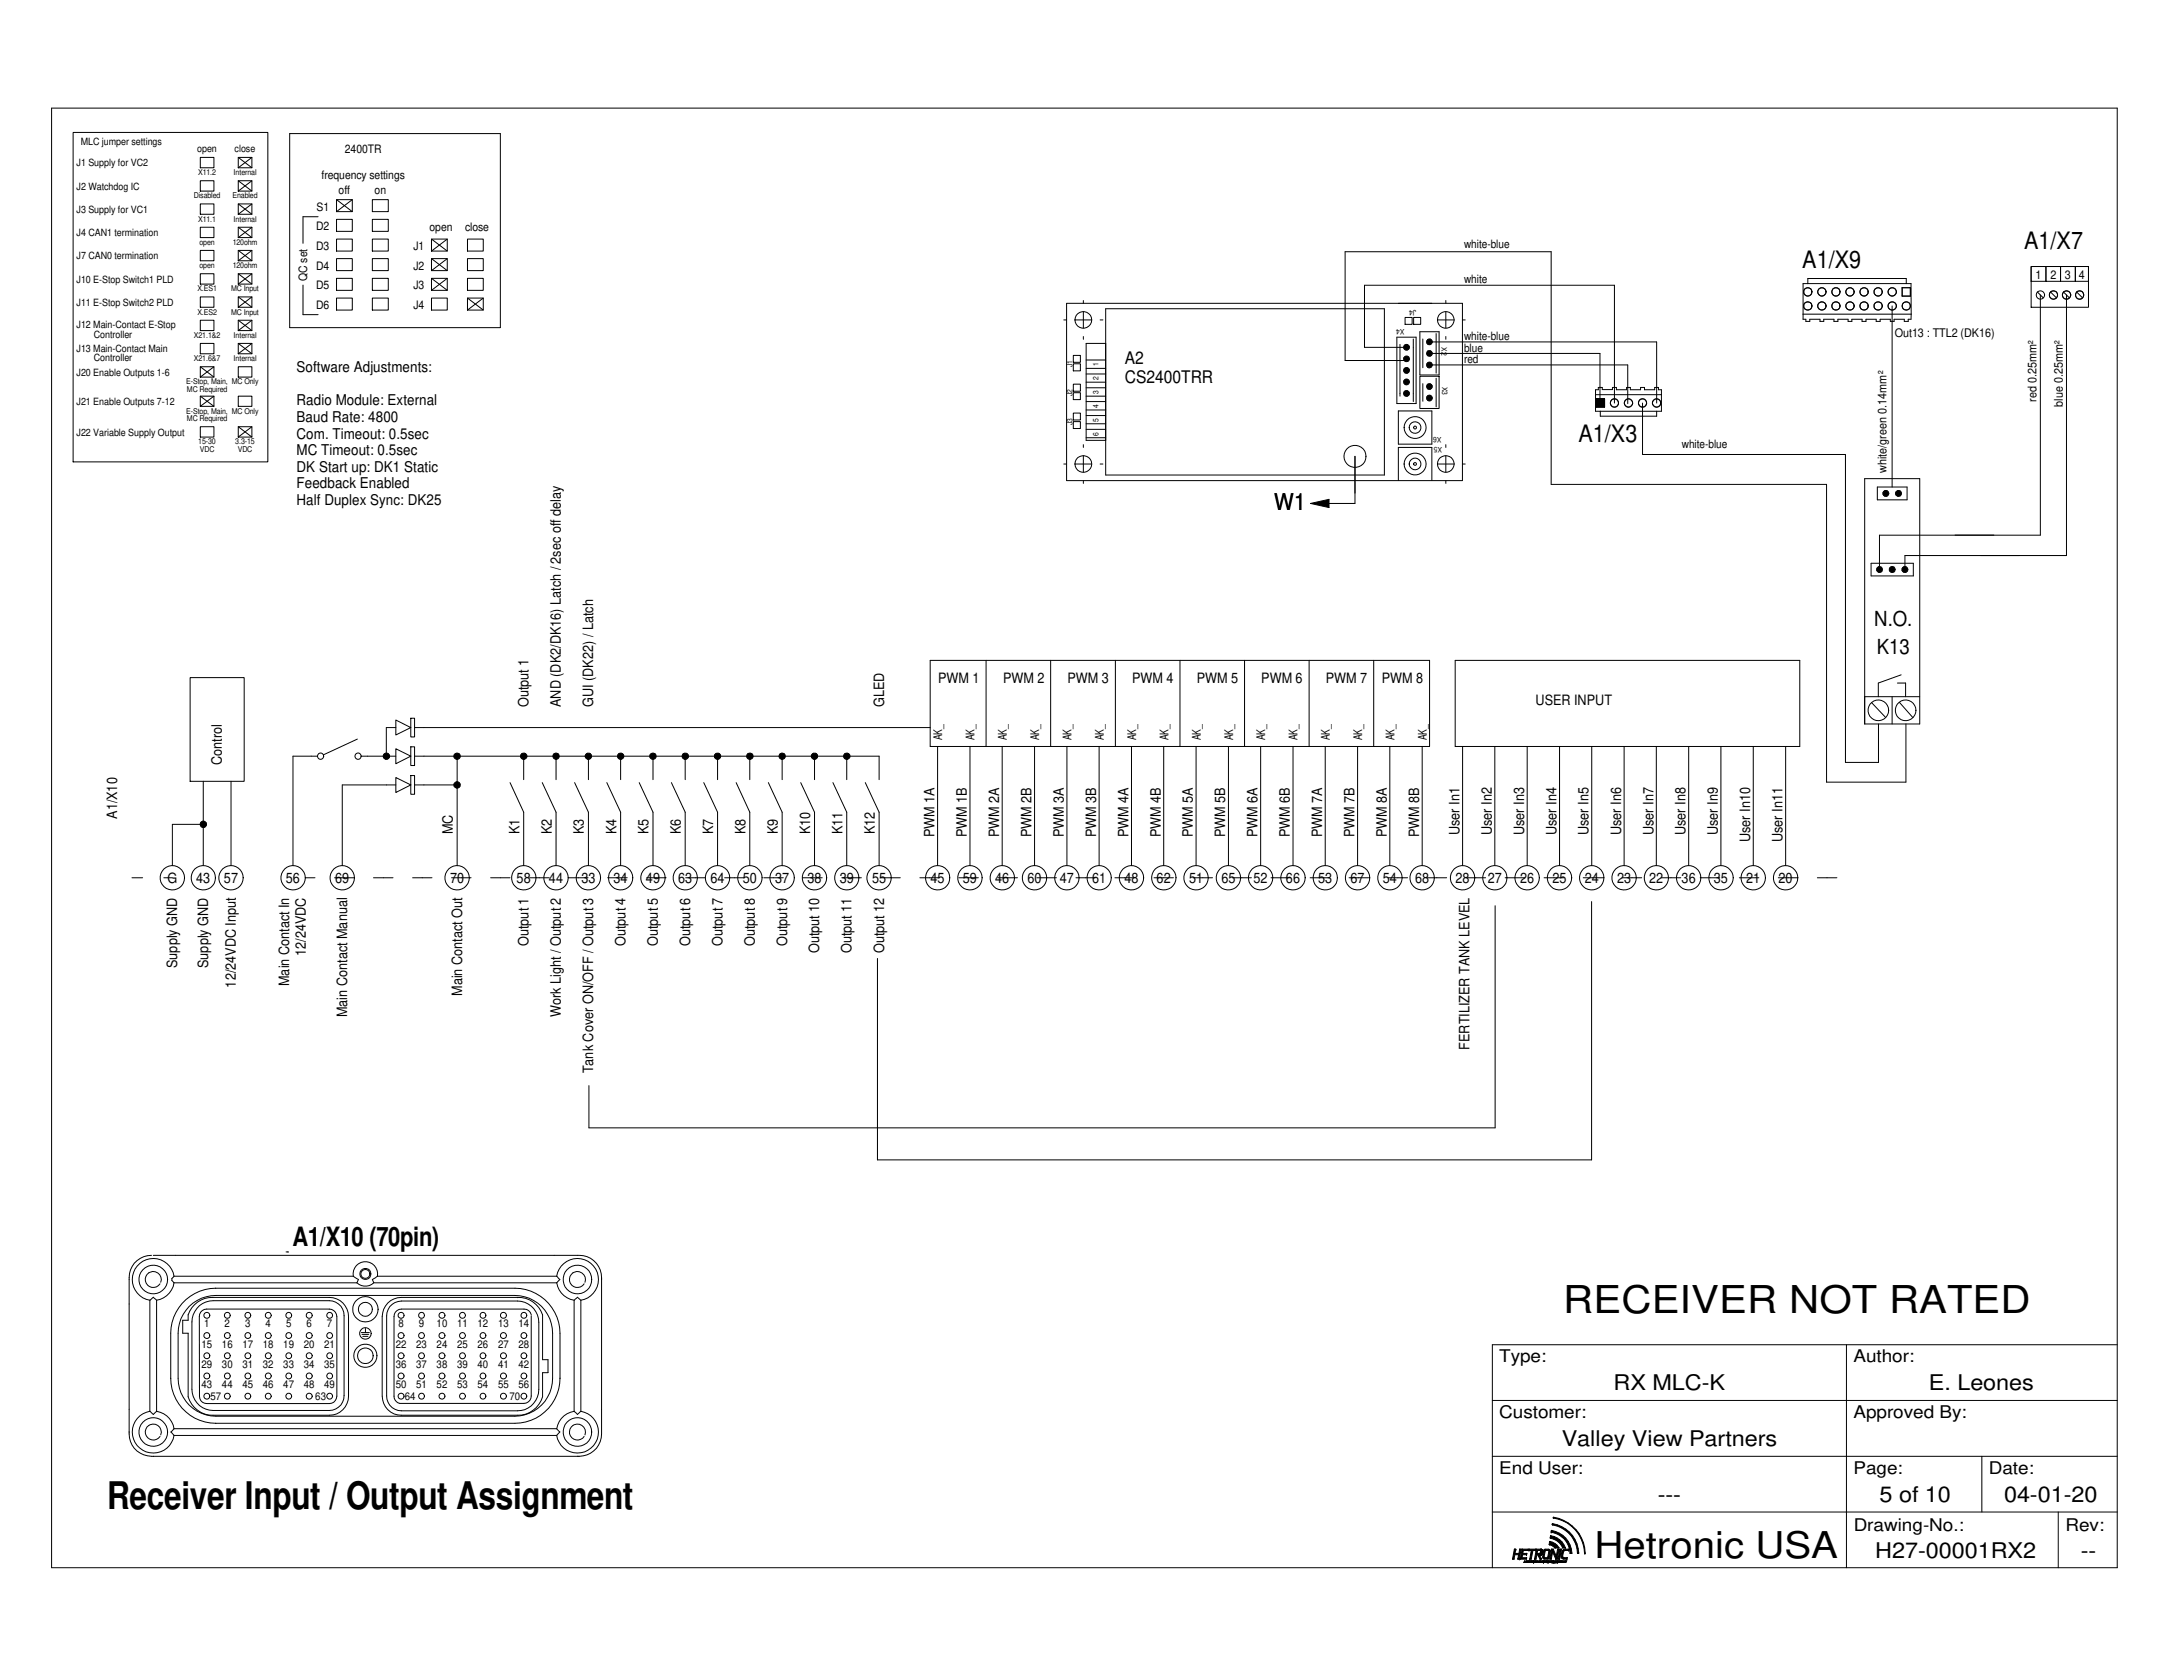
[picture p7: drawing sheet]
<svg xmlns="http://www.w3.org/2000/svg" width="279mm" height="216mm" viewBox="0 0 279 216" stroke-linecap="round" stroke-linejoin="round" font-family="sans-serif">
<g fill="none" stroke="#000" stroke-width=".13">
<path d="M6.6 13.9h266.1v188.1h-266.1zM9.4 17.1h25.1v42.4h-25.1zM37.3 17.2h27.2v25h-27.2zM25.8 29.3h1.8v1.3h-1.8zM25.8 32.3h1.8v1.3h-1.8zM25.8 35.3h1.8v1.3h-1.8zM25.8 38.2h1.8v1.4h-1.8zM25.8 26.3h1.8v1.3h-1.8zM25.8 23.3h1.8v1.3h-1.8zM25.8 20.3h1.8v1.3h-1.8zM30.7 29.3h1.7v1.3h-1.7zM30.7 32.3h1.7v1.3h-1.7z"/>
<path d="M30.7 35.3h1.7v1.3h-1.7zM30.7 38.2h1.7v1.4h-1.7zM30.7 26.3h1.7v1.3h-1.7zM30.7 23.3h1.7v1.3h-1.7zM30.7 20.3h1.7v1.3h-1.7zM30.7 29.3l1.7 1.3M30.7 32.3l1.7 1.3M30.7 35.3l1.7 1.3M30.7 38.2l1.7 1.4M30.7 23.3l1.7 1.3M30.7 26.3l1.7 1.3M30.7 20.3l1.7 1.3"/>
<path d="M32.4 26.3l-1.7 1.3M32.4 29.3l-1.7 1.3M32.4 32.3l-1.7 1.3M32.4 35.3l-1.7 1.3M32.4 38.2l-1.7 1.4M32.4 23.3l-1.7 1.3M32.4 20.3l-1.7 1.3M39 36.7v3.8h2M41 27.9h-2v3.4M43.3 25.7h2.1v1.6h-2.1zM43.3 28.3h2.1v1.5h-2.1zM43.3 30.8h2.1v1.5h-2.1z"/>
<path d="M43.3 33.3h2.1v1.6h-2.1zM43.3 35.9h2.1v1.5h-2.1zM43.3 38.4h2.1v1.5h-2.1zM43.3 25.7l2.1 1.6M45.4 25.7l-2.1 1.6M48 25.7h2v1.6h-2zM48 28.3h2v1.5h-2zM48 30.8h2v1.5h-2zM48 33.3h2v1.6h-2zM48 35.9h2v1.5h-2zM48 38.4h2v1.5h-2zM55.6 30.8h2v1.5h-2z"/>
<path d="M55.6 33.3h2v1.6h-2zM55.6 35.9h2v1.5h-2zM55.6 38.4h2v1.5h-2zM55.6 30.8l2 1.5M55.6 33.3l2 1.6M55.6 35.9l2 1.5M57.6 35.9l-2 1.5M57.6 30.8l-2 1.5M57.6 33.3l-2 1.6M60.2 30.8h2.1v1.5h-2.1zM60.2 33.3h2.1v1.6h-2.1zM60.2 35.9h2.1v1.5h-2.1z"/>
<path d="M60.2 38.4h2.1v1.5h-2.1zM60.2 38.4l2.1 1.5M62.3 38.4l-2.1 1.5M137.4 39.1h51v22.8h-51zM139.6 38.7v.4M142.4 39.8h35.9v21.4h-35.9zM186.2 38.7v.4M232.3 36.5h13.9v4.6h-.4v.3h-.5v-.3h-1.3v.3h-.5v-.3h-1.3v.3h-.5v-.3h-1.3v.3h-.5v-.3h-1.4v.3h-.4v-.3h-1.4v.3h-.5v-.3h-1.3v.3h-.5v-.3h-1.3v.3h-.5v-.3h-.3zM232.9 36.5v-.6h12.7v.6M243.7 39.4v23.3M245 37.1h1.1v1h-1.1zM261.6 34.3h1.9v1.9h-1.9z"/>
<path d="M261.6 34.3h7.4v5.3h-7.4zM262.4 37.6l.8 .8M262.8 38v30.9h-20.7v4.5M263.5 34.3h1.9v1.9h-1.9zM264.1 37.6l.8 .8M265.4 34.3h1.9v1.9h-1.9zM265.8 37.6l.8 .8M266.2 38v33.6h-20.8v1.8M267.3 34.3h1.7v1.9h-1.7zM267.5 37.6l.8 .8M25.8 41.3h1.8v1.3h-1.8zM25.8 44.2h1.8v1.4h-1.8z"/>
<path d="M25.8 55h1.8v1.3h-1.8zM25.8 51h1.8v1.3h-1.8zM25.8 47.2h1.8v1.4h-1.8zM25.8 51l1.8 1.3M25.8 47.2l1.8 1.4M27.6 51l-1.8 1.3M27.6 47.2l-1.8 1.4M30.7 41.3h1.7v1.3h-1.7zM30.7 44.2h1.7v1.4h-1.7zM30.7 55h1.7v1.3h-1.7zM30.7 51h1.7v1.3h-1.7zM30.7 47.2h1.7v1.4h-1.7z"/>
<path d="M30.7 41.3l1.7 1.3M30.7 44.2l1.7 1.4M30.7 55l1.7 1.3M32.4 41.3l-1.7 1.3M32.4 44.2l-1.7 1.4M32.4 55l-1.7 1.3M137 59.8h.4M137 41.2h.4M138.3 54.3h.9v.9h-.9zM138.3 53.2h.9v.9h-.9zM138.3 50.6h.9v.9h-.9zM138.3 49.5h.9v.9h-.9z"/>
<path d="M138.3 46.9h.9v.9h-.9zM138.3 45.8h.9v.9h-.9zM138.5 59.8h2.1M138.5 41.2h2.1M139.6 40.1v2.2M139.6 43.3v.4M139.6 57.3v.3M139.6 58.7v2.1M139.9 46.4h2.5M139.9 47.5h2.5M139.9 48.2h2.5M139.9 49.2h2.5"/>
<path d="M139.9 50h2.5M139.9 51h2.5M139.9 51.7h2.5M139.9 52.8h2.5M139.9 53.5h2.5M139.9 54.6h2.5M139.9 55.3h2.5M139.9 56.4h2.5M141.7 59.8h.4M141.7 41.2h.4M142.4 44.2h-2.5v12.5h2.5M174.5 58.8v6.1h-5.7"/>
<path d="M179.9 43.4h2.5v8.6h-2.5zM180.1 52.9h4.3v4.3h-4.3zM180.3 44.4v6.6M181 40.9h.9v.9h-.9zM181.2 46.4h-7.9v-14h26.5v30h35.5v38.4h10.2v-7.5M181.2 44.7h-5.4v-8h32.2v15.2M182.1 43.7v8M182.1 40.9h.9v.9h-.9zM182.9 48.5h2.5v4.1h-2.5zM182.9 42.7h2.5v5.6h-2.5zM183.3 43.7v3.7M183.3 49.4v2.3"/>
<path d="M184.1 44h29.3v7.9M184.1 47h25.6v5M184.1 45.5h22v6.5M185 43v5.1M185 48.7v3.7M185.2 59.8h2.1M185.2 41.2h2.1M186.2 40.1v2.2M186.2 43.3v.4M186.2 57.3v.3M186.2 58.7v2.1M188.4 59.8h.3"/>
<path d="M188.4 41.2h.3M205.5 50.2h.4v-.3h.5v.3h1.3v-.3h.5v.3h1.3v-.3h.5v.3h1.3v-.3h.5v.3h1.3v-.3h.5v.3h.4v2.8h-8.5zM205.5 50.8h8.5M205.6 51.4h1.1v1.1h-1.1zM206.1 53v.6h7.3v-.6M211.6 51.9v6.6h26.1v39.7h4.3v-4.9M232.3 40.5h13.9M139.6 61.9v.4M168.8 64.9l2.4-.6v1.1zM180.1 61.9v-4.3h4.3v4.3M186.2 61.9v.4M240.2 61.7h7.1v31.6h-7.1z"/>
<path d="M241 72.6h5.5v1.6h-5.5zM241.8 62.7h3.9v1.7h-3.9zM24.5 87.3h7v13.3h-7zM40.9 97.4h-3.2v14.1M46 95.2l-4.3 2M46.5 97.4h4.5M51 96.5l1.9 .9-1.9 1zM51 92.8l1.9 .9-1.9 1zM51 93.7h-1.2v3.7M52.9 96.2h.5v2.4h-.5zM52.9 92.5h.5v2.4h-.5zM52.9 99.9h.5v2.4h-.5z"/>
<path d="M53.4 97.4h59.8v3M53.4 93.7h66.4M58.9 97.4v14.1M67.5 97.4v3M71.6 97.4v3M75.8 97.4v3M79.9 97.4v3M84.1 97.4v3M88.3 97.4v3M92.4 97.4v3M96.6 97.4v3M100.8 97.4v3"/>
<path d="M104.9 97.4v3M109.1 97.4v3M119.8 85.1h64.3v11.1h-64.3zM120.8 96.2v15.3M124.9 96.2v15.3M127 85.1v11.1M129.1 96.2v15.3M133.3 96.2v15.3M135.3 85.1v11.1M137.4 96.2v15.3M141.6 96.2v15.3M143.7 85.1v11.1"/>
<path d="M145.8 96.2v15.3M149.9 96.2v15.3M152 85.1v11.1M154.1 96.2v15.3M158.2 96.2v15.3M160.3 85.1v11.1M162.4 96.2v15.3M166.6 96.2v15.3M168.6 85.1v11.1M170.7 96.2v15.3M174.9 96.2v15.3M177 85.1v11.1"/>
<path d="M179 96.2v15.3M183.2 96.2v15.3M187.5 85.1h44.3v11.1h-44.3zM188.4 96.2v15.3M192.6 96.2v15.3M196.7 96.2v15.3M200.9 96.2v15.3M205 96.2v15.3M209.2 96.2v15.3M213.4 96.2v15.3M217.5 96.2v15.3M221.7 96.2v15.3"/>
<path d="M225.8 96.2v15.3M230 96.2v15.3M240.2 89.7h7.1M241.1 90.5l1.8 1.9M243.7 89.7v3.6M244.4 88h1.1v1.7M244.7 90.5l1.7 1.9M244.9 86.9l-2.9 1.1v1.7M17 113.1h1.4M21.1 113.1h1.1M26.2 100.6v10.9M26.2 106.2h-4v5.3"/>
<path d="M29.8 100.6v10.9M39.3 113.1h1.3M43.1 113.1h2.5M48.1 113.1h2.5M51 100.2l1.9 .9-1.9 1zM51 101.1h-6.9v10.4M53.1 113.1h2.5M53.4 101.1h5.5M58.2 113.1h2.5M63.2 113.1h2.5M65.7 100.8l1.8 3.8v6.9M68.2 113.1h2.5"/>
<path d="M69.8 100.8l1.8 3.8v6.9M73.3 113.1h2.5M74 100.8l1.8 3.8v6.9M78.2 100.8l1.7 3.8v6.9M78.3 113.1h2.5M82.3 100.8l1.8 3.8v6.9M83.3 113.1h2.5M86.5 100.8l1.8 3.8v6.9M88.3 113.1h2.5M90.7 100.8l1.7 3.8v6.9M93.3 113.1h2.6M94.8 100.8l1.8 3.8v6.9"/>
<path d="M98.4 113.1h2.5M99 100.8l1.8 3.8v6.9M103.1 100.8l1.8 3.8v6.9M103.4 113.1h2.5M107.3 100.8l1.8 3.8v6.9M108.4 113.1h2.6M111.5 100.8l1.7 3.8v6.9M113.5 113.1h2.5M118.5 113.1h2.5M123.5 113.1h2.5M128.5 113.1h2.6M133.6 113.1h2.5"/>
<path d="M138.6 113.1h2.5M143.6 113.1h2.5M148.7 113.1h2.5M153.7 113.1h2.5M158.7 113.1h2.5M163.7 113.1h2.5M168.8 113.1h2.5M173.8 113.1h2.5M178.8 113.1h2.5M183.8 113.1h2.6M188.9 113.1h2.5M192.6 116.7v28.6h-116.7v-5.5"/>
<path d="M193.9 113.1h2.5M198.9 113.1h2.5M203.9 113.1h2.6M205 116.1v33.3h-92v-25.9M209 113.1h2.5M214 113.1h2.5M219 113.1h2.5M224 113.1h2.6M229.1 113.1h2.5M234.1 113.1h2.5M19.3 167.5l.4-.4 .5 .4M19.3 167.5v14.3"/>
<path d="M19.5 161.7a2.87 2.87 0 0 0-2.9 2.9v20.1a2.86 2.86 0 0 0 2.9 2.9h55.1a2.91 2.91 0 0 0 2.9-2.9v-20.1a2.86 2.86 0 0 0-2.8-2.9M19.7 161.7h54.9M20.2 167.5v14.3M20.7 165.2a1.03 1.03 0 0 0-1.1-1.4 1.03 1.03 0 0 0-.7 1.6 1.03 1.03 0 0 0 1.7 0M22 177.5a5.8 5.8 0 0 0 5.8 5.8M22.4 164.4a2.7 2.7 0 0 0-4.6-1.5 2.7 2.7 0 0 0 1.5 4.6M22.4 165.2a2.68 2.68 0 0 1-2.2 2.3M22.4 164.4a.45 .45 0 0 0-.3 .4 .45 .45 0 0 0 .3 .4M22.4 164.4h23.1M22.4 165.2h23.6M24.4 168.3a4.8 4.8 0 0 1 3.4-1.4h38.5a4.8 4.8 0 0 1 4.9 4.8v5.8a4.9 4.9 0 0 1-4.9 4.9h-38.5a4.9 4.9 0 0 1-4.9-4.9v-5.8a4.8 4.8 0 0 1 1.5-3.4zM25.1 168.1a3.2 3.2 0 0 1 2.3-1h15a2.46 2.46 0 0 1 2.5 2.5v10.3a2.46 2.46 0 0 1-2.5 2.4h-15a3.3 3.3 0 0 1-3.2-2.4v-8.2h-.7v-1.6h.7a2.43 2.43 0 0 1 .9-2z"/>
<path d="M25.7 168.2a2.85 2.85 0 0 1 1.8-.6h14.9a1.92 1.92 0 0 1 1.9 1.9v10.3a1.88 1.88 0 0 1-1.9 1.9h-14.9a2.72 2.72 0 0 1-2.8-2.7v-8.7a2.8 2.8 0 0 1 1-2.1zM26.1 168.8l.5-.2h15.8a.99 .99 0 0 1 1 1v10.3a.99 .99 0 0 1-1 .9h-15.8a.91 .91 0 0 1-.9-.9v-10.3v-.3zM27.8 165.9a5.8 5.8 0 0 0-5.8 5.8v5.9M27.8 165.9h38.5a5.8 5.8 0 0 1 5.8 5.8v5.9M27.8 165.9v.1M36.9 161.3h.2M37.1 161.3h.1M45.5 164.4l.7 .4-.2 .4M45.5 164.4a1.58 1.58 0 0 1 1.6-1.9 1.58 1.58 0 0 1 1.5 1.9M46 165.2a1.59 1.59 0 0 0 2.2 0M46.5 171.7h1.1M46.6 171.9h.9"/>
<path d="M46.7 172.1h.7M47.1 171.1v.6M48.2 165.2h23.5M48.6 164.4l-.6 .4 .2 .4M48.6 164.4h23.1M50 167.9a2.53 2.53 0 0 1 1.7-.8h15a3.3 3.3 0 0 1 3.2 2.3v5.8h.7v1.6h-.7v3.1a3.3 3.3 0 0 1-3.2 2.4h-15a2.46 2.46 0 0 1-2.5-2.4v-10.3a2.53 2.53 0 0 1 .8-1.7zM50.2 168.3a1.97 1.97 0 0 1 1.5-.7h15a2.76 2.76 0 0 1 2.7 2.7v8.7a2.76 2.76 0 0 1-2.7 2.7h-15a1.88 1.88 0 0 1-1.9-1.9v-10.3v-.4zM66.7 167.1v.1M68.4 169.4a.92 .92 0 0 0-.9-.8h-15.8a.95 .95 0 0 0-.9 1v10.3a.94 .94 0 0 0 .7 .9h16a.95 .95 0 0 0 .9-1v-10.3M71.7 165.2a2.68 2.68 0 0 0 2.3 2.3M71.7 164.4a2.7 2.7 0 0 1 4.6-1.5 2.7 2.7 0 0 1-1.5 4.6M71.7 164.4l.4 .4-.4 .4"/>
<path d="M72.1 177.5a5.8 5.8 0 0 1-5.8 5.8h-38.5M74 167.5l.4-.4 .4 .4M74 167.5v14.3M74.8 167.5v14.3M75.4 165.2a1.04 1.04 0 0 0-1.1-1.5 1.04 1.04 0 0 0-.8 1.6 1.04 1.04 0 0 0 1.7 .1M237.8 173.2v28.8M272.7 173.2h-80.5v28.8M19.3 181.8a2.71 2.71 0 0 0-1.5 4.6 2.71 2.71 0 0 0 4.6-1.5M19.3 181.8l.4 .4 .5-.4M19.7 187.6h.1M20.2 181.8a2.68 2.68 0 0 1 2.2 2.2M20.7 184.8a1.03 1.03 0 0 0-1.1-1.3 1.03 1.03 0 0 0-.7 1.6 1.03 1.03 0 0 0 1.7-.1"/>
<path d="M22.4 184l-.4 .5 .4 .4M22.4 184.9h49.3M22.4 184h49.3M27.8 183.3v.1M71.7 184l.4 .5-.4 .4M74 181.8a2.68 2.68 0 0 0-2.3 2.2M74 181.8l.4 .4 .4-.4M74.8 181.8a2.71 2.71 0 0 1 1.5 4.6 2.71 2.71 0 0 1-4.6-1.5M75.4 184.8a1.04 1.04 0 0 0-1.1-1.4 1.04 1.04 0 0 0-.8 1.5 1.04 1.04 0 0 0 1.7 .1M192.2 187.6h80.5M192.2 180.4h80.5M192.2 194.8h80.5"/>
<path d="M195.1 199.6h.1M195.1 199.6l-.3 1.2M195.3 199.6h.1M195.8 199.6h.1M195.8 199.6l-.1 .5h-.5l.1-.5M195.9 199.6h.1M195.9 199.6l-.2 1.2h-.2M196.1 199.6h.7M196.1 199.6l-.3 1.2M196.1 199.6h.1M196.8 199.7h-.6v.4h.5M196.8 199.7h.1"/>
<path d="M196.9 199.6h.1M196.9 199.6l-.1 .1M196.9 199.7h.1M197 199.7h.1M197 199.6h.8M197 199.7h.3l-.2 1.1M197 199.6h.1M197 199.6l-.1 .1M197.8 199.7h-.3l-.2 1.1M197.8 199.7h.1M197.8 199.6h.1M197.8 199.6v.1"/>
<path d="M197.9 199.6h.1M197.9 199.6h.7M197.9 199.6l-.2 1.2M198.4 199.7h.1M198.5 199.7h.1M198.5 199.6h.1M198.5 199.7h-.4l-.1 .4h.4M198.5 199.8h.1M198.5 199.7v.3M198.5 199.9h.1M198.5 200h.1M198.6 199.6h.1"/>
<path d="M198.6 199.6l.1 .1M198.7 199.6v.1M198.7 199.7h.1M198.7 200h.1M198.7 199.9v.2M198.7 199.7v.1M198.7 199.8h.1M198.7 199.9h.1M198.7 199.8v.1M198.9 199.6h.6l.2 .1-.1 1-.1 .1-.6 .1-.2-.2zM199.1 199.7l-.2 .8 .1 .2h.3l.2-.9-.4-.1M199.6 198.9v-.3a1.38 1.38 0 0 1 1.2 .8h-.5"/>
<path d="M199.6 198.9l.7 .5M199.6 199h.1M199.7 197.8a2.15 2.15 0 0 1 1.9 1.5M199.7 197.9v.2a2.38 2.38 0 0 1 1.6 1.3M199.7 197.8v.1M199.8 197.4h.1M199.8 197.4v-.2a3 3 0 0 1 2.7 2.9M199.8 197.4a2.93 2.93 0 0 1 2.4 2.7M199.9 199.6h.2M199.9 199.6l-.3 1.2M199.9 199.6h.1M200 196.4a3.9 3.9 0 0 1 3.2 3.7"/>
<path d="M200 196.3a3.9 3.9 0 0 1 3.4 3.8M200 196.3v.1M200 196.3h.1M200 196.4h.1M200.1 199.6h.1M200.1 195.5h.1M200.1 199.6l.4 .9 .1-.9M200.1 195.5a4.8 4.8 0 0 1 4 4.6M200.1 195.5a4.8 4.8 0 0 1 4.1 4.6M200.3 199.4h.1M200.6 199.6h.1M200.6 199.6h.2"/>
<path d="M200.8 199.6h.1M200.8 199.6l-.2 1.2M200.9 199.6h.2M200.9 199.6l-.2 1.2M200.9 199.6h.1M201.1 199.6h.1M201.1 199.6l-.2 1.2h-.2M201.3 199.4h.1M201.6 199.3h.1M201.6 199.3l-.3 .1M202 199.7l-.6 .1-.1 .6v.1l.2 .2h.4l-.1 .1M202.1 199.7h.1"/>
<path d="M202.1 199.6h.1M202.1 199.6h-.7a1.05 1.05 0 0 0-.3 1.1l.3 .2 .4-.1M202.1 199.6v.1M255.3 187.6v7.2M265.1 194.8v7.2M194.8 200.8h.1M194.8 200.8h.2M195 200.8l.1-.5h.5l-.1 .5M195 200.8h.1M195.5 200.8h.1M195.7 200.8h.1M195.8 200.8h.8"/>
<path d="M195.8 200.8h.1M196.4 201.1l.1 .2h-.2zM196.4 201.1v.1zM196.6 201.1l.1 .1 .1-.1v.2v-.2l-.1 .2v-.2l-.1 .2zM196.6 200.7h.1M196.6 200.3h.1M196.6 200.3h-.5v.4h.6l-.1 .1M196.6 200.8h.1M196.6 200.1h.1M196.7 200.1l-.1 .2M197.1 200.8h.1M197.1 200.8h.2"/>
<path d="M197.1 201.1h.1M197.3 200.8h.1M197.3 201.1l-.2 .2v-.2h-.2h.1l-.1 .1 .1 .1h-.2l.1-.2h.4h.1v.2v-.1l-.2 .1 .1-.2M197.5 201.1h.2l-.1 .2h-.1zM197.5 201.3h.1M197.5 201.2h.1M197.6 201.2h-.1M197.6 201.1h-.1v.1M197.6 201.1v.1M197.6 201.1h.1M197.6 201.2h.1M197.7 200.8h.1"/>
<path d="M197.7 201.1h.2l-.1 .2h-.1zM197.7 201.1h.1v.1zM197.8 200.8h.1M197.9 200.8l.1-.5h.1l.3 .5M197.9 201.1h.2h-.1l.1 .1h-.2l.1 .1h-.1zM198.2 201.1h.2h-.2h.2l-.2 .1 .1 .1h-.1zM198.3 200.3h.1M198.3 200.3l.3 .5h-.2M198.4 200.1h.1M198.4 200.3h.1M198.4 200.8h.1M198.4 201.1l.1 .2 .1-.2h.1h-.1h.1l-.1 .1 .1 .1h-.3z"/>
<path d="M198.5 200.1h.1M198.5 200.1h-.1M198.5 200.2h.1M198.5 200v.1M198.5 200.2l-.1 .1M198.6 200.2h.1M198.6 200.2h-.1M198.6 200.1h.1M198.7 200.1h.1M198.7 200.1l-.1 .1M198.7 200.1h-.1M198.8 201.3h.1"/>
<path d="M198.8 201.2h.1M198.9 201.1h-.1h-.1l.1 .2 .1-.1h-.1M198.9 201.1h-.1v.1M198.9 201.1h.1M199 201.1h.3l-.2 .2v-.2l-.1 .2zM199.2 201.2l.1 .1v-.1M199.3 201.1h.1M199.3 201.1h-.1h.1M199.3 201.2h.1M199.4 201.3h.1M199.4 201.2h.1M199.4 201.1h.1"/>
<path d="M199.5 201.1l-.1 .1M199.5 201.2h.1M199.6 201.1l.1 .1v-.1h.2l-.1 .2h-.1l-.1-.2-.1 .2zM199.6 200.8h.1M199.8 201.1l-.1 .2M199.8 200.8h.1M199.8 200.8h-.2M199.8 200.8l.2-.9 .4 .9M199.9 201.3h.1M199.9 201.2h.1M199.9 201.1l-.1 .1 .1 .1 .1-.1M199.9 201.1h.1"/>
<path d="M200 201.1h-.1v.1h.1M200.1 201.1h.1M200.1 201.1l.1 .1M200.1 201.2h.1M200.1 201.1l.1 .2-.1-.1M200.2 201.3h.1M200.2 201.2h.1M200.2 201.1h.1M200.2 201.1h.1h-.1h-.1M200.4 200.8h.1M200.4 200.8h.2M200.4 201.3h.1"/>
<path d="M200.4 201.2h.1M200.4 201.1l-.1 .1 .2 .1v-.1h-.1M200.4 201.1h.1M200.5 201.1h-.1v.1M200.5 201.1h.1M200.6 200.8h.1M200.6 201.3h.1M200.6 201.2h.1M200.7 201.1h.1M200.7 201.1l-.1 .1M200.7 200.8h.1M200.8 201.1h.1v.1l.1-.1v.2v-.2l-.1 .2-.1-.2-.1 .2z"/>
<path d="M200.9 200.8h.1M201.1 201.1h.1l-.2 .2zM201.2 201.1h.1M201.2 201.1v.1M201.3 201.1v.1zM201.4 201.3l-.1-.2-.1 .2h.2l.1-.2 .1 .2v-.2l.1 .2 .1-.2h-.1h-.1l-.1 .1-.1-.1v.2M201.8 200.8h.1M202.2 200.1h.3M202.2 200v.1M202.5 200v.1M203.2 200v.1M203.4 200.1h-.2"/>
<path d="M203.4 200v.1M204.1 200v.1M204.1 200.1h.1M204.2 200.1h.1M204.2 200.1h-.1M204.2 200v.1"/>
<circle cx="232.9" cy="37.6" r=".53"/>
<circle cx="232.9" cy="39.4" r=".53"/>
<circle cx="234.7" cy="37.6" r=".53"/>
<circle cx="234.7" cy="39.4" r=".53"/>
<circle cx="236.5" cy="39.4" r=".53"/>
<circle cx="236.5" cy="37.6" r=".53"/>
<circle cx="238.3" cy="37.6" r=".53"/>
<circle cx="238.3" cy="39.4" r=".53"/>
<circle cx="240.1" cy="37.6" r=".53"/>
<circle cx="240.1" cy="39.4" r=".53"/>
<circle cx="241.9" cy="39.4" r=".53"/>
<circle cx="241.9" cy="37.6" r=".53"/>
<circle cx="243.8" cy="37.6" r=".53"/>
<circle cx="243.8" cy="39.4" r=".53"/>
<circle cx="245.6" cy="39.4" r=".53"/>
<circle cx="262.8" cy="38" r=".54"/>
<circle cx="264.5" cy="38" r=".53"/>
<circle cx="266.2" cy="38" r=".54"/>
<circle cx="267.9" cy="38" r=".53"/>
<circle cx="139.5" cy="41.2" r="1.07"/>
<circle cx="139.5" cy="59.8" r="1.08"/>
<circle cx="174.5" cy="58.8" r="1.42"/>
<circle cx="181.2" cy="44.7" r=".37"/>
<circle cx="181.2" cy="50.7" r=".38"/>
<circle cx="181.2" cy="47.7" r=".38"/>
<circle cx="181.2" cy="46.2" r=".37"/>
<circle cx="181.2" cy="49.2" r=".37"/>
<circle cx="182.3" cy="55.1" r=".75"/>
<circle cx="182.3" cy="59.8" r=".75"/>
<circle cx="182.3" cy="59.8" r=".18"/>
<circle cx="182.3" cy="59.8" r="1.41"/>
<circle cx="182.3" cy="55.1" r="1.41"/>
<circle cx="182.3" cy="55.1" r=".19"/>
<circle cx="184.1" cy="47" r=".37"/>
<circle cx="184.1" cy="49.8" r=".37"/>
<circle cx="184.1" cy="51.3" r=".37"/>
<circle cx="184.1" cy="45.5" r=".36"/>
<circle cx="184.1" cy="44" r=".37"/>
<circle cx="186.2" cy="41.2" r="1.07"/>
<circle cx="186.2" cy="59.8" r="1.08"/>
<circle cx="208" cy="51.9" r=".53"/>
<circle cx="209.8" cy="51.9" r=".53"/>
<circle cx="211.6" cy="51.9" r=".53"/>
<circle cx="213.4" cy="51.9" r=".53"/>
<circle cx="242.1" cy="73.4" r=".38"/>
<circle cx="242.9" cy="63.6" r=".38"/>
<circle cx="243.7" cy="73.4" r=".38"/>
<circle cx="244.6" cy="63.6" r=".38"/>
<circle cx="245.4" cy="73.4" r=".38"/>
<circle cx="41.3" cy="97.4" r=".41"/>
<circle cx="46.1" cy="97.4" r=".41"/>
<circle cx="49.8" cy="97.4" r=".41"/>
<circle cx="58.9" cy="97.4" r=".4"/>
<circle cx="67.5" cy="97.4" r=".41"/>
<circle cx="71.6" cy="97.4" r=".4"/>
<circle cx="75.8" cy="97.4" r=".4"/>
<circle cx="79.9" cy="97.4" r=".4"/>
<circle cx="84.1" cy="97.4" r=".4"/>
<circle cx="88.3" cy="97.4" r=".41"/>
<circle cx="92.4" cy="97.4" r=".4"/>
<circle cx="96.6" cy="97.4" r=".41"/>
<circle cx="100.8" cy="97.4" r=".4"/>
<circle cx="104.9" cy="97.4" r=".4"/>
<circle cx="109.1" cy="97.4" r=".41"/>
<circle cx="242" cy="91.5" r="1.33"/>
<circle cx="245.5" cy="91.5" r="1.33"/>
<circle cx="22.2" cy="113.1" r="1.57"/>
<circle cx="26.2" cy="113.1" r="1.57"/>
<circle cx="26.2" cy="106.2" r=".42"/>
<circle cx="29.8" cy="113.1" r="1.57"/>
<circle cx="37.7" cy="113.1" r="1.58"/>
<circle cx="44.1" cy="113.1" r="1.57"/>
<circle cx="58.9" cy="101.1" r=".41"/>
<circle cx="58.9" cy="113.1" r="1.57"/>
<circle cx="67.5" cy="113.1" r="1.58"/>
<circle cx="71.6" cy="113.1" r="1.57"/>
<circle cx="75.8" cy="113.1" r="1.58"/>
<circle cx="79.9" cy="113.1" r="1.57"/>
<circle cx="84.1" cy="113.1" r="1.57"/>
<circle cx="88.3" cy="113.1" r="1.57"/>
<circle cx="92.4" cy="113.1" r="1.57"/>
<circle cx="96.6" cy="113.1" r="1.58"/>
<circle cx="100.7" cy="113.1" r="1.57"/>
<circle cx="104.9" cy="113.1" r="1.57"/>
<circle cx="109.1" cy="113.1" r="1.57"/>
<circle cx="113.2" cy="113.1" r="1.57"/>
<circle cx="120.8" cy="113.1" r="1.57"/>
<circle cx="124.9" cy="113.1" r="1.57"/>
<circle cx="129.1" cy="113.1" r="1.58"/>
<circle cx="133.3" cy="113.1" r="1.57"/>
<circle cx="137.4" cy="113.1" r="1.57"/>
<circle cx="141.6" cy="113.1" r="1.57"/>
<circle cx="145.7" cy="113.1" r="1.57"/>
<circle cx="149.9" cy="113.1" r="1.58"/>
<circle cx="154.1" cy="113.1" r="1.57"/>
<circle cx="158.2" cy="113.1" r="1.58"/>
<circle cx="162.4" cy="113.1" r="1.57"/>
<circle cx="166.6" cy="113.1" r="1.57"/>
<circle cx="170.7" cy="113.1" r="1.57"/>
<circle cx="174.9" cy="113.1" r="1.57"/>
<circle cx="179" cy="113.1" r="1.58"/>
<circle cx="183.2" cy="113.1" r="1.57"/>
<circle cx="188.4" cy="113.1" r="1.57"/>
<circle cx="192.5" cy="113.1" r="1.57"/>
<circle cx="196.7" cy="113.1" r="1.57"/>
<circle cx="200.9" cy="113.1" r="1.58"/>
<circle cx="205" cy="113.1" r="1.57"/>
<circle cx="209.2" cy="113.1" r="1.57"/>
<circle cx="213.4" cy="113.1" r="1.57"/>
<circle cx="217.5" cy="113.1" r="1.57"/>
<circle cx="221.7" cy="113.1" r="1.58"/>
<circle cx="225.8" cy="113.1" r="1.57"/>
<circle cx="230" cy="113.1" r="1.58"/>
<circle cx="19.7" cy="164.8" r="1.84"/>
<circle cx="26.6" cy="174.7" r=".38"/>
<circle cx="26.6" cy="169.4" r=".38"/>
<circle cx="26.6" cy="177.3" r=".38"/>
<circle cx="26.6" cy="179.9" r=".38"/>
<circle cx="26.6" cy="172" r=".38"/>
<circle cx="29.3" cy="179.8" r=".38"/>
<circle cx="29.3" cy="169.4" r=".38"/>
<circle cx="29.3" cy="177.2" r=".38"/>
<circle cx="29.3" cy="174.6" r=".38"/>
<circle cx="29.3" cy="172" r=".38"/>
<circle cx="31.9" cy="174.6" r=".38"/>
<circle cx="31.9" cy="179.8" r=".38"/>
<circle cx="31.9" cy="169.4" r=".38"/>
<circle cx="31.9" cy="172" r=".38"/>
<circle cx="31.9" cy="177.2" r=".38"/>
<circle cx="34.6" cy="169.4" r=".39"/>
<circle cx="34.6" cy="174.6" r=".39"/>
<circle cx="34.6" cy="179.9" r=".39"/>
<circle cx="34.6" cy="172" r=".39"/>
<circle cx="34.6" cy="177.2" r=".39"/>
<circle cx="37.2" cy="177.2" r=".38"/>
<circle cx="37.2" cy="179.8" r=".38"/>
<circle cx="37.2" cy="169.4" r=".38"/>
<circle cx="37.2" cy="172" r=".38"/>
<circle cx="37.2" cy="174.6" r=".38"/>
<circle cx="39.8" cy="174.6" r=".39"/>
<circle cx="39.8" cy="179.9" r=".39"/>
<circle cx="39.8" cy="169.4" r=".39"/>
<circle cx="39.8" cy="177.2" r=".39"/>
<circle cx="39.8" cy="172" r=".39"/>
<circle cx="42.5" cy="172" r=".38"/>
<circle cx="42.5" cy="174.6" r=".38"/>
<circle cx="42.5" cy="169.4" r=".38"/>
<circle cx="42.5" cy="179.8" r=".38"/>
<circle cx="42.5" cy="177.2" r=".38"/>
<circle cx="47.1" cy="174.6" r="1.5"/>
<circle cx="47.1" cy="174.7" r="1.01"/>
<circle cx="47.1" cy="164.1" r=".71"/>
<circle cx="47.1" cy="164.1" r=".58"/>
<circle cx="47.1" cy="171.8" r=".75"/>
<circle cx="47.1" cy="168.7" r=".89"/>
<circle cx="47.1" cy="168.7" r="1.63"/>
<circle cx="51.7" cy="174.7" r=".38"/>
<circle cx="51.7" cy="169.4" r=".38"/>
<circle cx="51.7" cy="179.9" r=".38"/>
<circle cx="51.7" cy="172" r=".38"/>
<circle cx="51.7" cy="177.3" r=".38"/>
<circle cx="54.3" cy="174.6" r=".38"/>
<circle cx="54.3" cy="169.4" r=".38"/>
<circle cx="54.3" cy="172" r=".38"/>
<circle cx="54.3" cy="179.8" r=".38"/>
<circle cx="54.3" cy="177.2" r=".38"/>
<circle cx="56.9" cy="174.7" r=".38"/>
<circle cx="56.9" cy="177.3" r=".38"/>
<circle cx="56.9" cy="169.4" r=".38"/>
<circle cx="56.9" cy="172" r=".38"/>
<circle cx="56.9" cy="179.9" r=".38"/>
<circle cx="59.6" cy="177.2" r=".39"/>
<circle cx="59.6" cy="169.4" r=".39"/>
<circle cx="59.6" cy="172" r=".39"/>
<circle cx="59.6" cy="174.6" r=".39"/>
<circle cx="59.6" cy="179.9" r=".39"/>
<circle cx="62.2" cy="174.6" r=".38"/>
<circle cx="62.2" cy="169.4" r=".38"/>
<circle cx="62.2" cy="177.2" r=".38"/>
<circle cx="62.2" cy="172" r=".38"/>
<circle cx="62.2" cy="179.8" r=".38"/>
<circle cx="64.8" cy="169.4" r=".39"/>
<circle cx="64.8" cy="174.6" r=".39"/>
<circle cx="64.8" cy="172" r=".39"/>
<circle cx="64.8" cy="179.9" r=".39"/>
<circle cx="64.8" cy="177.2" r=".39"/>
<circle cx="67.5" cy="174.6" r=".38"/>
<circle cx="67.5" cy="179.8" r=".38"/>
<circle cx="67.5" cy="172" r=".38"/>
<circle cx="67.5" cy="169.4" r=".38"/>
<circle cx="67.5" cy="177.2" r=".38"/>
<circle cx="74.4" cy="164.8" r="1.84"/>
<circle cx="19.7" cy="184.5" r="1.85"/>
<circle cx="74.4" cy="184.5" r="1.85"/>
<circle cx="199.4" cy="201.2" r=".11"/>
<circle cx="200.7" cy="201.2" r=".11"/>
</g>
<g fill="#000">
<path d="M168.8 64.9l2.4-.6v1.1z"/>
<path d="M205.6 51.4h1.1v1.1h-1.1z" fill-rule="evenodd"/>
<path d="M205.6 51.4h1.1v1.1h-1.1z" fill-rule="evenodd"/>
<path d="M198.1 199.7h.4v.3l-.1 .1h-.4zM197.9 199.6l-.2 1.2h.2l.1-.5h.1l.3 .5 .1 .1-.2-.6 .3-.2 .1-.4-.2-.1z" fill-rule="evenodd"/>
<path d="M199.1 199.7l-.2 .8 .1 .2h.3l.2-.9zM198.9 199.6l-.2 1.1 .2 .2 .6-.1 .1-.1 .1-1-.2-.1z" fill-rule="evenodd"/>
<path d="M199.9 199.6h.2l.4 .9 .1-.9h.2l-.2 1.3-.2-.1-.4-.9-.2 .9h-.2z" fill-rule="evenodd"/>
<path d="M199.6 198.6a1.46 1.46 0 0 1 1.2 .8h-.5l-.4-.3-.3-.1z" fill-rule="evenodd"/>
<path d="M199.7 197.8a2.24 2.24 0 0 1 1.9 1.6h-.3a2.45 2.45 0 0 0-1.6-1.3z" fill-rule="evenodd"/>
<path d="M195.1 199.6h.2l-.1 .5h.5v-.5h.2l-.2 1.3-.2-.1 .1-.5h-.5l-.1 .5h-.2z" fill-rule="evenodd"/>
<path d="M196.1 199.6h.8l-.1 .1h-.6v.4h.5l-.1 .2h-.5v.4h.6l-.1 .2-.8-.1z" fill-rule="evenodd"/>
<path d="M196.4 201.1l.1 .2h-.2zM196.4 201.1v.1z" fill-rule="evenodd"/>
<path d="M196.6 201.1l.1 .1 .1-.1v.2v-.2l-.1 .2v-.2l-.1 .2z" fill-rule="evenodd"/>
<path d="M196.9 201.1h.2h-.2h.1l-.1 .1 .1 .1h-.2z" fill-rule="evenodd"/>
<path d="M197 199.6h.8v.1h-.3l-.3 1.2-.1-.1 .2-1.1h-.3z" fill-rule="evenodd"/>
<path d="M197.1 201.1h.2l-.2 .2z" fill-rule="evenodd"/>
<path d="M197.3 201.1h.1v.2v-.1l-.2 .1z" fill-rule="evenodd"/>
<path d="M197.4 201.2a.15 .15 0 0 0 .3 0 .15 .15 0 0 0-.3 0zM197.5 201.1l.1 .1z" fill-rule="evenodd"/>
<path d="M197.7 201.1v.2h.1l.1-.2zM197.7 201.1l.1 .1v-.1z" fill-rule="evenodd"/>
<path d="M197.9 201.1h.2h-.1l.1 .1h-.2l.1 .1h-.1z" fill-rule="evenodd"/>
<path d="M198.2 201.1h.2h-.2h.2l-.2 .1 .1 .1h-.1z" fill-rule="evenodd"/>
<path d="M198.4 201.1l.1 .2h-.1z" fill-rule="evenodd"/>
<path d="M198.6 201.1h.1h-.1h.1l-.1 .1 .1 .1h-.2z" fill-rule="evenodd"/>
<path d="M198.8 201.1h.1h-.1l.1 .2h-.1z" fill-rule="evenodd"/>
<path d="M199 201.1h.1l-.1 .2z" fill-rule="evenodd"/>
<path d="M199.2 201.1l-.1 .2 .1-.1 .1 .1v-.2zM199.2 201.1h.1z" fill-rule="evenodd"/>
<path d="M199.3 201.2a.1 .1 0 0 0 .2 0 .1 .1 0 0 0-.2 0zM199.4 201.2a.06 .06 0 0 0 .1 0 .06 .06 0 0 0-.1 0z" fill-rule="evenodd"/>
<path d="M199.6 201.1l.1 .1 .1-.1-.1 .2-.1-.2-.1 .2z" fill-rule="evenodd"/>
<path d="M199.8 201.1l-.1 .2z" fill-rule="evenodd"/>
<path d="M199.9 201.1h.1l-.1 .1h.1v.1h-.1z" fill-rule="evenodd"/>
<path d="M200.1 201.1h.1h-.1l.1 .1v.1h-.1l.1-.1z" fill-rule="evenodd"/>
<path d="M200.4 201.1h.1h-.1v.1h.1v.1h-.1z" fill-rule="evenodd"/>
<path d="M200.9 199.6h.2l-.2 1.2-.2 .1z" fill-rule="evenodd"/>
<path d="M200.5 201.2a.1 .1 0 0 0 .2 0 .1 .1 0 0 0-.2 0zM200.6 201.2a.06 .06 0 0 0 .1 0 .06 .06 0 0 0-.1 0z" fill-rule="evenodd"/>
<path d="M200.8 201.1h.1v.1l.1-.1v.2v-.2l-.1 .2-.1-.2-.1 .2z" fill-rule="evenodd"/>
<path d="M201.1 201.1l-.1 .2 .2-.2zM201.1 201.1h.1z" fill-rule="evenodd"/>
<path d="M201.3 199.7a.92 .92 0 0 1 .8-.1v.1l-.7 .1-.1 .6v.1l.2 .2h.4l-.1 .2h-.4l-.3-.2z" fill-rule="evenodd"/>
<path d="M201.3 201.1l.1 .2h-.2zM201.3 201.1v.1z" fill-rule="evenodd"/>
<path d="M201.4 201.1l.1 .1 .1-.1v.2l-.1-.2-.1 .2z" fill-rule="evenodd"/>
<path d="M201.6 201.1h.1h.1l-.1 .2z" fill-rule="evenodd"/>
<path d="M199.8 197.2a2.95 2.95 0 0 1 2.6 2.9h-.2a3.1 3.1 0 0 0-2.4-2.8z" fill-rule="evenodd"/>
<path d="M200 196.3a3.8 3.8 0 0 1 3.3 3.8h-.1a4 4 0 0 0-3.3-3.7z" fill-rule="evenodd"/>
<path d="M200.1 195.5a4.6 4.6 0 0 1 4 4.6 4.8 4.8 0 0 0-4-4.6z" fill-rule="evenodd"/>
<circle cx="181.2" cy="49.2" r=".37"/>
<circle cx="181.2" cy="50.7" r=".37"/>
<circle cx="181.2" cy="44.7" r=".37"/>
<circle cx="181.2" cy="46.2" r=".37"/>
<circle cx="181.2" cy="47.7" r=".38"/>
<circle cx="184.1" cy="49.8" r=".37"/>
<circle cx="184.1" cy="51.3" r=".37"/>
<circle cx="184.1" cy="45.5" r=".37"/>
<circle cx="184.1" cy="44" r=".37"/>
<circle cx="184.1" cy="47" r=".37"/>
<circle cx="242.1" cy="73.4" r=".38"/>
<circle cx="242.9" cy="63.6" r=".39"/>
<circle cx="243.7" cy="73.4" r=".39"/>
<circle cx="244.6" cy="63.6" r=".38"/>
<circle cx="245.4" cy="73.4" r=".39"/>
<circle cx="49.8" cy="97.4" r=".41"/>
<circle cx="58.9" cy="97.4" r=".4"/>
<circle cx="67.5" cy="97.4" r=".41"/>
<circle cx="71.6" cy="97.4" r=".4"/>
<circle cx="75.8" cy="97.4" r=".4"/>
<circle cx="79.9" cy="97.4" r=".4"/>
<circle cx="84.1" cy="97.4" r=".4"/>
<circle cx="88.3" cy="97.4" r=".41"/>
<circle cx="92.4" cy="97.4" r=".4"/>
<circle cx="96.6" cy="97.4" r=".41"/>
<circle cx="100.8" cy="97.4" r=".4"/>
<circle cx="104.9" cy="97.4" r=".4"/>
<circle cx="109.1" cy="97.4" r=".41"/>
<circle cx="26.2" cy="106.2" r=".41"/>
<circle cx="58.9" cy="101.1" r=".41"/>
</g>
<g font-size="4.9">
<text x="201.4" y="169.1">RECEIVER NOT RATED</text>
<text x="13.8" y="194.3">Receiver Input / Output Assignment</text>
</g>
<text font-size="4.8" x="205.4" y="200.7">Hetronic USA</text>
<text font-size="3.4" x="37.7" y="160.5">A1/X10 (70pin)</text>
<g font-size="3.1">
<text x="232.2" y="34.6">A1/X9</text>
<text x="260.7" y="32">A1/X7</text>
<text x="203.3" y="56.9">A1/X3</text>
</g>
<text font-size="3" x="164.1" y="65.7">W1</text>
<g font-size="2.8">
<text x="207.9" y="179.1">RX MLC-K</text>
<text x="248.5" y="179.1">E. Leones</text>
<text x="201.2" y="186.3">Valley View Partners</text>
<text x="213.6" y="193.5">---</text>
<text x="242.1" y="193.5">5 of 10</text>
<text x="258.1" y="193.5">04-01-20</text>
<text x="241.6" y="200.7">H27-00001RX2</text>
<text x="268.1" y="200.7">--</text>
</g>
<g font-size="2.7">
<text x="241.4" y="80.6">N.O.</text>
<text x="241.7" y="84.3">K13</text>
</g>
<g font-size="2.3">
<text x="193.1" y="175.5">Type:</text>
<text x="238.7" y="175.5">Author:</text>
<text x="193.1" y="182.7">Customer:</text>
<text x="238.7" y="182.7">Approved By:</text>
<text x="193.1" y="189.9">End User:</text>
<text x="238.7" y="189.9">Page:</text>
<text x="256.2" y="189.9">Date:</text>
<text x="238.8" y="197.2">Drawing-No.:</text>
<text x="266.1" y="197.2">Rev:</text>
</g>
<g font-size="2.2">
<text x="144.9" y="46.9">A2</text>
<text x="144.9" y="49.4">CS2400TRR</text>
</g>
<g font-size="1.9">
<text x="38.2" y="47.9">Software Adjustments:</text>
<text x="38.2" y="52.2">Radio Module: External</text>
<text x="38.2" y="54.4">Baud Rate: 4800</text>
<text x="38.2" y="56.5">Com. Timeout: 0.5sec</text>
<text x="38.2" y="58.6">MC Timeout: 0.5sec</text>
<text x="38.2" y="60.8">DK Start up: DK1 Static</text>
<text x="38.2" y="62.9">Feedback Enabled</text>
<text x="38.2" y="65">Half Duplex Sync: DK25</text>
</g>
<g font-size="1.8">
<text x="120.9" y="87.9">PWM 1</text>
<text x="129.2" y="87.9">PWM 2</text>
<text x="137.5" y="87.9">PWM 3</text>
<text x="145.8" y="87.9">PWM 4</text>
<text x="154.2" y="87.9">PWM 5</text>
<text x="162.5" y="87.9">PWM 6</text>
<text x="170.8" y="87.9">PWM 7</text>
<text x="178" y="87.9">PWM 8</text>
<text x="68.1" y="91.1" transform="rotate(-90 68.1 91.1)">Output 1</text>
<text x="72.3" y="91.1" transform="rotate(-90 72.3 91.1)">AND (DK2/DK16) Latch / 2sec off delay</text>
<text x="76.4" y="91.1" transform="rotate(-90 76.4 91.1)">GUI (DK22) / Latch</text>
<text x="113.9" y="91.1" transform="rotate(-90 113.9 91.1)">GLED</text>
<text x="197.8" y="90.8">USER INPUT</text>
<text x="28.6" y="98.6" transform="rotate(-90 28.6 98.6)">Control</text>
<text x="15.1" y="105.5" transform="rotate(-90 15.1 105.5)">A1/X10</text>
<text x="58.3" y="107.5" transform="rotate(-90 58.3 107.5)">MC</text>
<text x="66.9" y="107.5" transform="rotate(-90 66.9 107.5)">K1</text>
<text x="71.1" y="107.5" transform="rotate(-90 71.1 107.5)">K2</text>
<text x="75.2" y="107.5" transform="rotate(-90 75.2 107.5)">K3</text>
<text x="79.4" y="107.5" transform="rotate(-90 79.4 107.5)">K4</text>
<text x="83.5" y="107.5" transform="rotate(-90 83.5 107.5)">K5</text>
<text x="87.7" y="107.5" transform="rotate(-90 87.7 107.5)">K6</text>
<text x="91.9" y="107.5" transform="rotate(-90 91.9 107.5)">K7</text>
<text x="96" y="107.5" transform="rotate(-90 96 107.5)">K8</text>
<text x="100.2" y="107.5" transform="rotate(-90 100.2 107.5)">K9</text>
<text x="104.4" y="107.5" transform="rotate(-90 104.4 107.5)">K10</text>
<text x="108.5" y="107.5" transform="rotate(-90 108.5 107.5)">K11</text>
<text x="112.7" y="107.5" transform="rotate(-90 112.7 107.5)">K12</text>
<text x="120.4" y="107.8" transform="rotate(-90 120.4 107.8)">PWM 1A</text>
<text x="124.5" y="107.8" transform="rotate(-90 124.5 107.8)">PWM 1B</text>
<text x="128.7" y="107.8" transform="rotate(-90 128.7 107.8)">PWM 2A</text>
<text x="132.9" y="107.8" transform="rotate(-90 132.9 107.8)">PWM 2B</text>
<text x="137" y="107.8" transform="rotate(-90 137 107.8)">PWM 3A</text>
<text x="141.2" y="107.8" transform="rotate(-90 141.2 107.8)">PWM 3B</text>
<text x="145.4" y="107.8" transform="rotate(-90 145.4 107.8)">PWM 4A</text>
<text x="149.5" y="107.8" transform="rotate(-90 149.5 107.8)">PWM 4B</text>
<text x="153.7" y="107.8" transform="rotate(-90 153.7 107.8)">PWM 5A</text>
<text x="157.8" y="107.8" transform="rotate(-90 157.8 107.8)">PWM 5B</text>
<text x="162" y="107.8" transform="rotate(-90 162 107.8)">PWM 6A</text>
<text x="166.2" y="107.8" transform="rotate(-90 166.2 107.8)">PWM 6B</text>
<text x="170.3" y="107.8" transform="rotate(-90 170.3 107.8)">PWM 7A</text>
<text x="174.5" y="107.8" transform="rotate(-90 174.5 107.8)">PWM 7B</text>
<text x="178.6" y="107.8" transform="rotate(-90 178.6 107.8)">PWM 8A</text>
<text x="182.8" y="107.8" transform="rotate(-90 182.8 107.8)">PWM 8B</text>
<text x="188" y="107.6" transform="rotate(-90 188 107.6)">User In1</text>
<text x="192.2" y="107.6" transform="rotate(-90 192.2 107.6)">User In2</text>
<text x="196.3" y="107.6" transform="rotate(-90 196.3 107.6)">User In3</text>
<text x="200.5" y="107.6" transform="rotate(-90 200.5 107.6)">User In4</text>
<text x="204.6" y="107.6" transform="rotate(-90 204.6 107.6)">User In5</text>
<text x="208.8" y="107.6" transform="rotate(-90 208.8 107.6)">User In6</text>
<text x="213" y="107.6" transform="rotate(-90 213 107.6)">User In7</text>
<text x="217.1" y="107.6" transform="rotate(-90 217.1 107.6)">User In8</text>
<text x="221.3" y="107.6" transform="rotate(-90 221.3 107.6)">User In9</text>
<text x="21.6" y="113.8">G</text>
<text x="25.3" y="113.8">43</text>
<text x="28.9" y="113.8">57</text>
<text x="36.8" y="113.8">56</text>
<text x="43.2" y="113.8">69</text>
<text x="58" y="113.8">70</text>
<text x="66.5" y="113.8">58</text>
<text x="70.7" y="113.8">44</text>
<text x="74.9" y="113.8">33</text>
<text x="79" y="113.8">34</text>
<text x="83.2" y="113.8">49</text>
<text x="87.4" y="113.8">63</text>
<text x="91.5" y="113.8">64</text>
<text x="95.7" y="113.8">50</text>
<text x="99.8" y="113.8">37</text>
<text x="104" y="113.8">38</text>
<text x="108.2" y="113.8">39</text>
<text x="112.3" y="113.8">55</text>
<text x="119.9" y="113.8">45</text>
<text x="124" y="113.8">59</text>
<text x="128.2" y="113.8">46</text>
<text x="132.4" y="113.8">60</text>
<text x="136.5" y="113.8">47</text>
<text x="140.7" y="113.8">61</text>
<text x="144.8" y="113.8">48</text>
<text x="149" y="113.8">62</text>
<text x="153.2" y="113.8">51</text>
<text x="157.3" y="113.8">65</text>
<text x="161.5" y="113.8">52</text>
<text x="165.7" y="113.8">66</text>
<text x="169.8" y="113.8">53</text>
<text x="174" y="113.8">67</text>
<text x="178.1" y="113.8">54</text>
<text x="182.3" y="113.8">68</text>
<text x="187.5" y="113.8">28</text>
<text x="191.6" y="113.8">27</text>
<text x="195.8" y="113.8">26</text>
<text x="200" y="113.8">25</text>
<text x="204.1" y="113.8">24</text>
<text x="208.3" y="113.8">23</text>
<text x="212.5" y="113.8">22</text>
<text x="216.6" y="113.8">36</text>
<text x="220.8" y="113.8">35</text>
<text x="224.9" y="113.8">21</text>
<text x="225.4" y="108.5" transform="rotate(-90 225.4 108.5)">User In10</text>
<text x="229.1" y="113.8">20</text>
<text x="229.6" y="108.5" transform="rotate(-90 229.6 108.5)">User In11</text>
<text x="22.8" y="124.7" transform="rotate(-90 22.8 124.7)">Supply GND</text>
<text x="26.8" y="124.7" transform="rotate(-90 26.8 124.7)">Supply GND</text>
<text x="39.4" y="123.1" transform="rotate(-90 39.4 123.1)">12/24VDC</text>
<text x="68.1" y="121.9" transform="rotate(-90 68.1 121.9)">Output 1</text>
<text x="80.6" y="121.9" transform="rotate(-90 80.6 121.9)">Output 4</text>
<text x="84.8" y="121.9" transform="rotate(-90 84.8 121.9)">Output 5</text>
<text x="88.9" y="121.9" transform="rotate(-90 88.9 121.9)">Output 6</text>
<text x="93.1" y="121.9" transform="rotate(-90 93.1 121.9)">Output 7</text>
<text x="97.2" y="121.9" transform="rotate(-90 97.2 121.9)">Output 8</text>
<text x="101.4" y="121.9" transform="rotate(-90 101.4 121.9)">Output 9</text>
<text x="105.5" y="122.8" transform="rotate(-90 105.5 122.8)">Output 10</text>
<text x="109.7" y="122.8" transform="rotate(-90 109.7 122.8)">Output 11</text>
<text x="113.9" y="122.8" transform="rotate(-90 113.9 122.8)">Output 12</text>
<text x="30.4" y="127.2" transform="rotate(-90 30.4 127.2)">12/24VDC Input</text>
<text x="37.3" y="127" transform="rotate(-90 37.3 127)">Main Contact In</text>
<text x="44.7" y="131" transform="rotate(-90 44.7 131)">Main Contact Manual</text>
<text x="59.5" y="128.3" transform="rotate(-90 59.5 128.3)">Main Contact Out</text>
<text x="72.3" y="131" transform="rotate(-90 72.3 131)">Work Light / Output 2</text>
<text x="189.3" y="135.2" transform="rotate(-90 189.3 135.2)">FERTILIZER TANK LEVEL</text>
<text x="76.4" y="138.3" transform="rotate(-90 76.4 138.3)">Tank Cover ON/OFF / Output 3</text>
</g>
<g font-size="1.5">
<text x="41.4" y="23.1">frequency settings</text>
<text x="44.4" y="19.7">2400TR</text>
<text x="40.7" y="29.7">D2</text>
<text x="40.8" y="27.1">S1</text>
<text x="43.6" y="25">off</text>
<text x="48.3" y="25">on</text>
<text x="55.3" y="29.7">open</text>
<text x="59.9" y="29.7">close</text>
<text x="40.7" y="32.2">D3</text>
<text x="40.7" y="34.7">D4</text>
<text x="53.3" y="32.2">J1</text>
<text x="53.3" y="34.7">J2</text>
<text x="188.6" y="32">white-blue</text>
<text x="262.2" y="35.9">1</text>
<text x="264.1" y="35.9">2</text>
<text x="266" y="35.9">3</text>
<text x="267.8" y="35.9">4</text>
<text x="39.6" y="36.2" transform="rotate(-90 39.6 36.2)">QC set</text>
<text x="40.7" y="37.3">D5</text>
<text x="40.7" y="39.8">D6</text>
<text x="53.3" y="37.3">J3</text>
<text x="53.3" y="39.8">J4</text>
<text x="188.6" y="36.4">white</text>
<text x="188.6" y="46.8">red</text>
<text x="188.6" y="45.3">blue</text>
<text x="188.6" y="43.8">white-blue</text>
<text x="244.1" y="43.4">Out13 : TTL2 (DK16)</text>
<text x="262.3" y="51.8" transform="rotate(-90 262.3 51.8)">red 0.25mm²</text>
<text x="265.7" y="52.4" transform="rotate(-90 265.7 52.4)">blue 0.25mm²</text>
<text x="216.6" y="57.7">white-blue</text>
<text x="243" y="60.9" transform="rotate(-90 243 60.9)">white/green 0.14mm²</text>
<text x="121.4" y="95.4" transform="rotate(-90 121.4 95.4)">AK_</text>
<text x="125.5" y="95.4" transform="rotate(-90 125.5 95.4)">AK_</text>
<text x="129.7" y="95.4" transform="rotate(-90 129.7 95.4)">AK_</text>
<text x="133.9" y="95.4" transform="rotate(-90 133.9 95.4)">AK_</text>
<text x="138" y="95.4" transform="rotate(-90 138 95.4)">AK_</text>
<text x="142.2" y="95.4" transform="rotate(-90 142.2 95.4)">AK_</text>
<text x="146.3" y="95.4" transform="rotate(-90 146.3 95.4)">AK_</text>
<text x="150.5" y="95.4" transform="rotate(-90 150.5 95.4)">AK_</text>
<text x="154.7" y="95.4" transform="rotate(-90 154.7 95.4)">AK_</text>
<text x="158.8" y="95.4" transform="rotate(-90 158.8 95.4)">AK_</text>
<text x="163" y="95.4" transform="rotate(-90 163 95.4)">AK_</text>
<text x="167.2" y="95.4" transform="rotate(-90 167.2 95.4)">AK_</text>
<text x="171.3" y="95.4" transform="rotate(-90 171.3 95.4)">AK_</text>
<text x="175.5" y="95.4" transform="rotate(-90 175.5 95.4)">AK_</text>
<text x="179.6" y="95.4" transform="rotate(-90 179.6 95.4)">AK_</text>
<text x="183.8" y="95.4" transform="rotate(-90 183.8 95.4)">AK_</text>
</g>
<g font-size="1.4">
<text x="26" y="173.6">15</text>
<text x="26.3" y="171">1</text>
<text x="28.6" y="173.6">16</text>
<text x="28.9" y="171">2</text>
<text x="31.2" y="173.6">17</text>
<text x="31.6" y="171">3</text>
<text x="33.9" y="173.6">18</text>
<text x="34.2" y="171">4</text>
<text x="36.5" y="173.6">19</text>
<text x="36.9" y="171">5</text>
<text x="39.1" y="173.6">20</text>
<text x="39.5" y="171">6</text>
<text x="41.8" y="173.6">21</text>
<text x="42.1" y="171">7</text>
<text x="51" y="173.6">22</text>
<text x="51.3" y="171">8</text>
<text x="53.6" y="173.6">23</text>
<text x="54" y="171">9</text>
<text x="56.2" y="171">10</text>
<text x="56.2" y="173.6">24</text>
<text x="58.9" y="171">11</text>
<text x="58.9" y="173.6">25</text>
<text x="61.5" y="171">12</text>
<text x="61.5" y="173.6">26</text>
<text x="64.2" y="171">13</text>
<text x="64.2" y="173.6">27</text>
<text x="66.8" y="171">14</text>
<text x="66.8" y="173.6">28</text>
<text x="26" y="178.8">43</text>
<text x="26" y="176.2">29</text>
<text x="28.6" y="178.8">44</text>
<text x="28.6" y="176.2">30</text>
<text x="31.2" y="178.8">45</text>
<text x="31.2" y="176.2">31</text>
<text x="33.9" y="178.8">46</text>
<text x="33.9" y="176.2">32</text>
<text x="36.5" y="178.8">47</text>
<text x="36.5" y="176.2">33</text>
<text x="39.1" y="178.8">48</text>
<text x="39.1" y="176.2">34</text>
<text x="41.8" y="178.8">49</text>
<text x="41.8" y="176.2">35</text>
<text x="51" y="178.8">50</text>
<text x="51" y="176.2">36</text>
<text x="53.6" y="178.8">51</text>
<text x="53.6" y="176.2">37</text>
<text x="56.2" y="178.8">52</text>
<text x="56.2" y="176.2">38</text>
<text x="58.9" y="178.8">53</text>
<text x="58.9" y="176.2">39</text>
<text x="61.5" y="178.8">54</text>
<text x="61.5" y="176.2">40</text>
<text x="64.2" y="178.8">55</text>
<text x="64.2" y="176.2">41</text>
<text x="66.8" y="178.8">56</text>
<text x="66.8" y="176.2">42</text>
<text x="27.1" y="180.3">57</text>
<text x="40.6" y="180.3">63</text>
<text x="52.1" y="180.3">64</text>
<text x="65.6" y="180.3">70</text>
</g>
<g font-size="1.3">
<text x="9.9" y="21.4">J1 Supply for VC2</text>
<text x="10.4" y="18.7">MLC jumper settings</text>
<text x="25.4" y="19.6">open</text>
<text x="30.2" y="19.6">close</text>
<text x="9.9" y="27.4">J3 Supply for VC1</text>
<text x="9.9" y="24.4">J2 Watchdog IC</text>
<text x="9.9" y="30.4">J4 CAN1 termination</text>
<text x="9.9" y="33.4">J7 CAN0 termination</text>
<text x="9.9" y="36.4">J10 E-Stop Switch1 PLD</text>
<text x="9.9" y="39.4">J11 E-Stop Switch2 PLD</text>
<text x="9.9" y="42.3">J12 Main-Contact E-Stop</text>
<text x="9.9" y="45.3">J13 Main-Contact Main</text>
<text x="12.1" y="43.5">Controller</text>
<text x="12.1" y="46.5">Controller</text>
<text x="9.9" y="52.2">J21 Enable Outputs 7-12</text>
<text x="9.9" y="48.4">J20 Enable Outputs 1-6</text>
<text x="9.9" y="56.1">J22 Variable Supply Output</text>
</g>
<g font-size="1">
<text x="25.5" y="22.6">X11.2</text>
<text x="30.1" y="22.6">Internal</text>
<text x="25" y="25.6">Disabled</text>
<text x="25.5" y="28.6">X11.1</text>
<text x="30" y="25.6">Enabled</text>
<text x="30.1" y="28.6">Internal</text>
<text x="25.7" y="31.6">open</text>
<text x="25.7" y="34.5">open</text>
<text x="30" y="31.6">120ohm</text>
<text x="30" y="34.5">120ohm</text>
<text x="25.4" y="37.5">X.ES1</text>
<text x="25.4" y="40.5">X.ES2</text>
<text x="29.8" y="37.5">MC Input</text>
<text x="29.8" y="40.5">MC Input</text>
<text x="182.4" y="39.9" transform="rotate(180 182.4 39.9)">J4</text>
<text x="25" y="43.5">X21.1&amp;2</text>
<text x="25" y="46.5">X21.6&amp;7</text>
<text x="30.1" y="43.5">Internal</text>
<text x="30.1" y="46.5">Internal</text>
<text x="138.2" y="47.3" transform="rotate(-90 138.2 47.3)">J1</text>
<text x="141.5" y="47.2" transform="rotate(-90 141.5 47.2)">1</text>
<text x="180.9" y="42.4" transform="rotate(180 180.9 42.4)">X4</text>
<text x="185.7" y="44.7" transform="rotate(90 185.7 44.7)">X2</text>
<text x="24" y="53.3">E-Stop, Main, MC Only</text>
<text x="24" y="49.5">E-Stop, Main, MC Only</text>
<text x="24.1" y="50.5">MC Required</text>
<text x="138.2" y="51" transform="rotate(-90 138.2 51)">J2</text>
<text x="141.5" y="52.6" transform="rotate(-90 141.5 52.6)">4</text>
<text x="141.5" y="50.8" transform="rotate(-90 141.5 50.8)">3</text>
<text x="141.5" y="49" transform="rotate(-90 141.5 49)">2</text>
<text x="185.8" y="49.8" transform="rotate(90 185.8 49.8)">X3</text>
<text x="24.1" y="54.3">MC Required</text>
<text x="25.5" y="57.3">15-30</text>
<text x="25.7" y="58.2">VDC</text>
<text x="30.3" y="57.3">3.3-15</text>
<text x="30.6" y="58.2">VDC</text>
<text x="138.2" y="54.8" transform="rotate(-90 138.2 54.8)">J3</text>
<text x="141.5" y="56.1" transform="rotate(-90 141.5 56.1)">6</text>
<text x="141.5" y="54.3" transform="rotate(-90 141.5 54.3)">5</text>
<text x="185.7" y="56.3" transform="rotate(180 185.7 56.3)">X6</text>
<text x="185.8" y="57.5" transform="rotate(180 185.8 57.5)">X5</text>
</g>
</svg>
